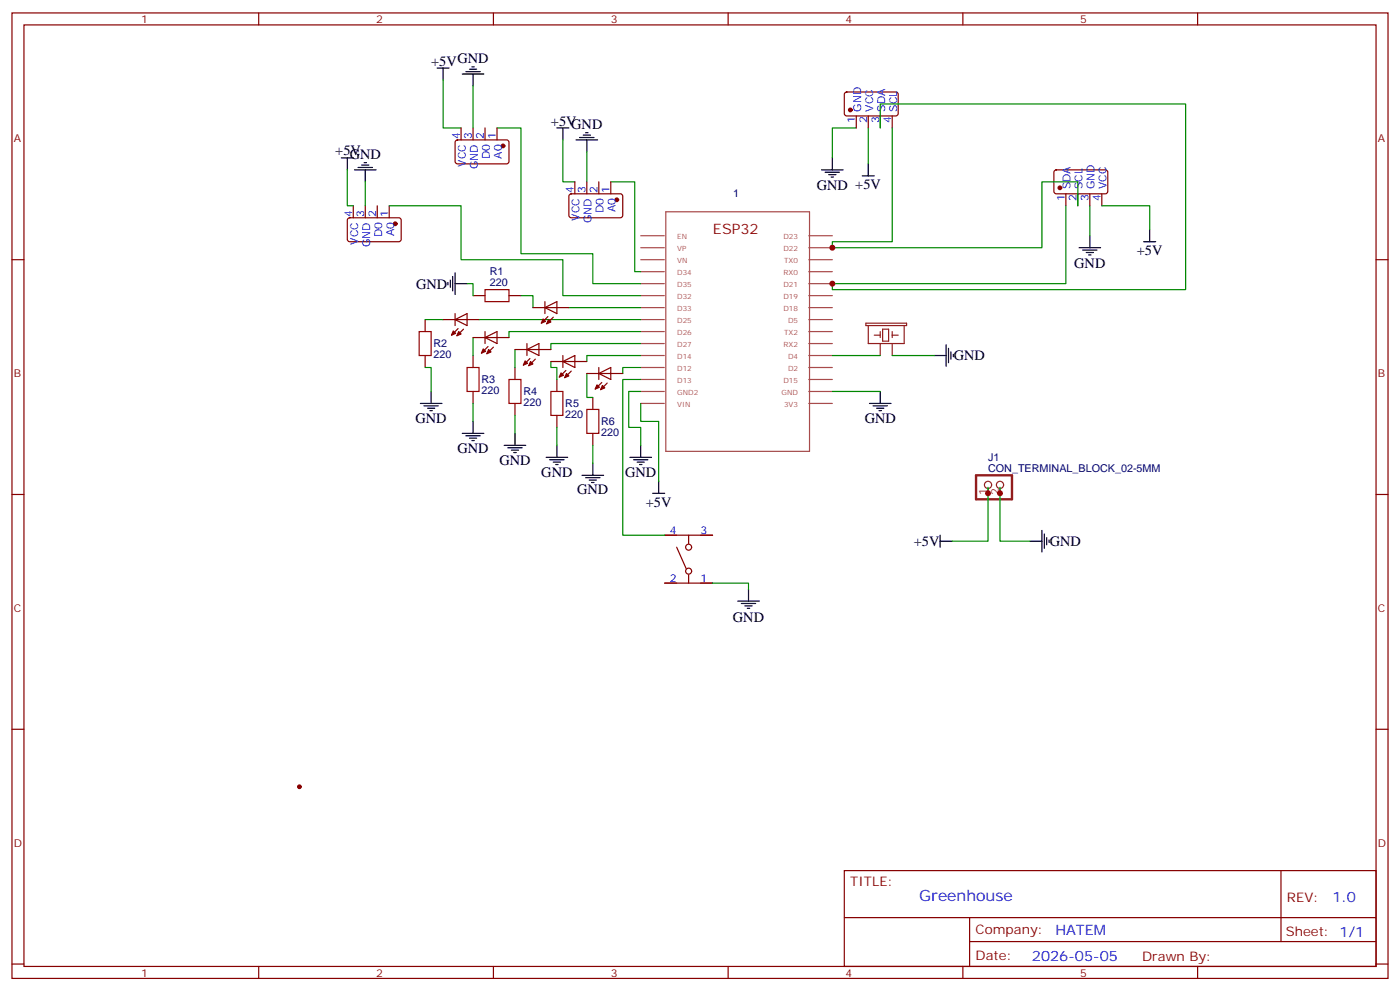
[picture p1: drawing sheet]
<svg xmlns="http://www.w3.org/2000/svg" width="412mm" height="292mm" viewBox="0 0 412 292" stroke-linecap="round" stroke-linejoin="round" font-family="sans-serif">
<g fill="none" stroke="#870000" stroke-width=".35">
<path d="M3.5 3.8h405.4v284.3h-405.4zM7.1 7.3h398.2v277.3h-398.2zM76.2 3.8v3.5M145.3 3.8v3.5M214.5 3.8v3.5M283.6 3.8v3.5M352.8 3.8v3.5M135.8 37.7v3.5M139.3 37.7v3.5M142.9 37.7v3.5M146.4 37.7v3.5M248.9 27.3l.5-.2h14.8l.4 .7-.1 5.9-.6 .4h-14.8l-.4-.7v-5.6z"/>
<path d="M252.2 34.1v3.6M255.8 34.1v3.6M259.3 34.1v3.6M262.8 34.1v3.6M134.3 41.4l.5-.2 14.7 .1 .4 .6v5.9l-.7 .5-14.7-.1-.4-.6v-5.7zM167.8 57.3l.5-.2h14.7l.4 .7v5.9l-.7 .4h-14.7l-.4-.7v-5.6zM169.3 53.6v3.5M172.9 53.6v3.5M176.4 53.6v3.5M179.9 53.6v3.5M310.7 50.2l.4-.2 14.8 .1 .4 .6v5.9l-.7 .5-14.7-.1-.5-.6v-5.7zM314 57.1v3.5"/>
<path d="M317.5 57.1v3.5M321 57.1v3.5M324.6 57.1v3.5M3.5 76.5h3.6M102.5 64.3l.5-.2 14.7 .1 .5 .6-.1 6-.6 .4-14.8-.1-.4-.6v-5.7zM104.1 60.6v3.5M107.6 60.6v3.5M111.1 60.6v3.5M114.7 60.6v3.5M405.3 76.5h3.6M125.2 94.1v3.5M139.3 87.1h3.6"/>
<path d="M149.9 87.1h3.6M125.2 104.7v3.5M139.3 104.7v3.5M139.3 115.3v3.5M151.7 108.2v3.6M151.7 118.8v3.5M164 111.8v3.5M174.6 117.1v3.5M164 122.3v3.6M174.6 127.6v3.6M3.5 145.6h3.6M195.8 157.6h14.1"/>
<path d="M202.8 157.6v2.5M405.3 145.6h3.6M195.8 171.7h14.1M199.3 161.1l2.8 6.4M202.8 169.3v2.4M3.5 214.8h3.6M405.3 214.8h3.6M248.7 256.4h156.6v28.2h-156.6zM377.3 256.4v20.9M248.7 270.2h156.5M285.6 277.3h119.6M285.6 270.2v14.2"/>
<path d="M3.5 283.9h3.6M76.2 284.6v3.5M145.3 284.6v3.5M214.5 284.6v3.5M283.6 284.6v3.5M352.8 284.6v3.5M405.3 283.9h3.6"/>
<circle cx="202.8" cy="161.1" r=".88"/>
<circle cx="202.8" cy="168.2" r=".88"/>
</g>
<g fill="none" stroke="#a64a4a" stroke-width=".35">
<path d="M188.7 76.5h7M188.7 73h7M188.7 69.4h7M196.1 62.4h42.4v70.5h-42.4zM238.2 76.5h7M238.2 73h7M238.2 69.4h7M188.7 97.6h7M188.7 94.1h7M188.7 90.6h7M188.7 87.1h7M188.7 83.5h7"/>
<path d="M188.7 80h7M238.2 97.6h7M238.2 94.1h7M238.2 90.6h7M238.2 87.1h7M238.2 83.5h7M238.2 80h7M188.7 118.8h7M188.7 115.3h7M188.7 111.8h7M188.7 108.2h7M188.7 104.7h7"/>
<path d="M188.7 101.2h7M238.2 118.8h7M238.2 115.3h7M238.2 111.8h7M238.2 108.2h7M238.2 104.7h7M238.2 101.2h7"/>
</g>
<g fill="#870000" stroke="#870000" stroke-width=".35">
<circle cx="88.2" cy="231.7" r=".53"/>
<circle cx="312.2" cy="55.3" r=".53"/>
<circle cx="250.5" cy="32.4" r=".53"/>
<circle cx="181.7" cy="58.8" r=".53"/>
<circle cx="148.2" cy="43" r=".53"/>
<circle cx="116.4" cy="65.9" r=".53"/>
</g>
<g fill="none" stroke="#8c2424" stroke-width=".35">
<path d="M255.1 95.2h12v.7h-12zM255.8 95.9v5.3h10.5v-5.3M257.5 98.7h1.8M259.3 97.6v1.8M260 96.9h1.8v3.6h-1.8zM262.8 98.7h1.8M262.8 97.6v1.8M259.3 101.2v3.5M262.8 101.2v3.5M291 143.9v1.4M294.6 143.9v1.4"/>
<circle cx="291" cy="142.8" r="1.06"/>
<circle cx="294.6" cy="142.8" r="1.06"/>
</g>
<path d="M123.5 97.6h3.5v7.1h-3.5zM142.9 85.3h7v3.5h-7zM137.6 108.2h3.5v7.1h-3.5zM149.9 111.8h3.6v7h-3.6zM162.3 115.3h3.5v7h-3.5zM172.9 120.6h3.5v7h-3.5z" fill="none" stroke="#a10000" stroke-width=".35"/>
<path d="M287.5 140h10.6v7h-10.6z" fill="none" stroke="#8c2424" stroke-width=".71"/>
<g fill="none" stroke="#000" stroke-width=".35">
<path d="M139 19.7h.7M128.8 20h3.5M130.5 20v3.6M136.2 21.8h6.3M137.2 21.1h4.3M138.3 20.4h2.1M139.3 21.8v3.5M164 37.7h3.6M165.8 37.7v3.5M171.8 39.8h2.1M172.5 39.1h.7M100.5 46.5h3.6"/>
<path d="M102.3 46.5v3.5M104.4 50h6.4M105.5 49.3h4.2M106.5 48.6h2.2M107.2 47.9h.7M107.6 50v3.6M169.7 41.2h6.3M170.7 40.5h4.3M172.9 41.2v3.5M242 50h6.4M243.1 50.7h4.2M244.1 51.4h2.1"/>
<path d="M244.8 52.1h.7M245.2 46.5v3.5M254 51.8h3.5M255.8 48.3v3.5M317.9 73h6.3M318.9 73.7h4.2M320 74.4h2.1M320.7 75.1h.7M321 69.4v3.6M336.9 71.2h3.5M338.7 67.7v3.5M131.9 83.2v.7"/>
<path d="M132.6 82.5v2.1M133.3 81.4v4.3M134.1 83.5h3.5M134.1 80.4v6.3M123.8 118.8h6.4M124.9 119.5h4.2M127 115.3v3.5M256.1 118.8h6.4M257.2 119.5h4.2M259.3 115.3v3.5M275.2 104.7h3.5M278.7 101.5v6.4"/>
<path d="M279.4 102.6v4.2M280.1 103.6v2.2M280.8 104.4v.7M125.9 120.2h2.2M126.6 120.9h.8M136.2 127.6h6.3M137.2 128.3h4.3M138.3 129h2.1M139 129.8h.7M139.3 124.1v3.5M148.5 131.2h6.4M149.6 131.9h4.2"/>
<path d="M150.6 132.6h2.2M151.3 133.3h.7M151.7 127.6v3.6M160.9 134.7h6.3M161.9 135.4h4.3M163 136.1h2.1M163.7 136.8h.7M164 131.2v3.5M171.4 140h6.4M174.6 136.5v3.5M185.6 134.7h6.3M186.6 135.4h4.3"/>
<path d="M187.7 136.1h2.1M188.4 136.8h.7M188.7 131.2v3.5M258.2 120.2h2.1M258.9 120.9h.7M172.5 140.7h4.2M173.6 141.4h2.1M174.3 142.1h.7M192.3 145.3h3.5M194 141.7v3.6M276.9 159.4h3.6M276.9 157.6v3.5"/>
<path d="M303.4 159.4h3.5M306.9 156.2v6.4M307.6 157.3v4.2M308.3 158.3v2.1M309 159v.7M217.3 177h6.4M218.4 177.7h4.2M219.4 178.4h2.1M220.1 179.1h.7M220.5 173.5v3.5"/>
</g>
<g fill="none" stroke="#008700" stroke-width=".35">
<path d="M130.5 23.6v14.1h5.3M139.3 25.3v12.4M146.4 37.7h7.1v37h21.1v8.8h14.1M252.2 37.7h-7v8.8M255.8 37.7v10.6M259.3 37.7v-7.1h89.9v54.7h-104v-1.8h68.8v-22.9M262.8 37.7v33.5h-17.6v1.8h61.7v-19.4h10.6v7M102.3 50v10.6h1.8M107.6 53.6v7M165.8 41.2v12.4h3.5M172.9 44.7v8.9M179.9 53.6h7.1v26.4h1.7"/>
<path d="M114.7 60.6h21.1v15.9h30v10.6h22.9M321 60.6v8.8M324.6 60.6h14.1v7.1M125.2 94.1h5.3M137.6 83.5h1.7v3.6M139.3 99.4v5.3M141.1 94.1h47.6M153.5 87.1h3.5v3.5M167.6 90.6h21.1M188.7 97.6h-38.8v1.8M125.2 108.2h1.8v7.1M139.3 118.8v5.3"/>
<path d="M151.7 102.9v5.3M162.3 106.5v1.7h1.7v3.6M172.9 110v7.1h1.7M188.7 101.2h-26.4v1.7M188.7 104.7h-15.8v1.8M188.7 108.2h-5.3v1.8M188.7 111.8h-5.3v45.8h12.4M188.7 118.8v5.3h5.3v17.6M188.7 115.3h-3.5v10.6h3.5v5.3M245.2 115.3h14.1M245.2 104.7h14.1M262.8 104.7h12.4"/>
<path d="M151.7 122.3v5.3M164 125.9v5.3M174.6 131.2v5.3M291 143.5v15.9h-10.5M294.6 143.5v15.9h8.8M209.9 171.7h10.6v1.8"/>
</g>
<g fill="#850000" stroke="#850000" stroke-width=".35">
<path d="M166.9 110l.7 .7-1.3 .5z"/>
<path d="M165.3 109.8l.7 .7-1.3 .6z"/>
<path d="M161.6 94.1l.7 .7-1.3 .6z"/>
<path d="M160 93.9l.7 .8-1.2 .5z"/>
<path d="M177.4 113.5l.8 .7-1.3 .6z"/>
<path d="M175.9 113.3l.7 .8-1.3 .5z"/>
<path d="M143.9 102.9l.7 .7-1.2 .6z"/>
<path d="M142.3 102.8l.8 .7-1.3 .5z"/>
<path d="M135.1 97.6l.7 .8-1.2 .5z"/>
<path d="M133.5 97.5l.7 .7-1.2 .5z"/>
<path d="M156.3 106.5l.7 .7-1.2 .5z"/>
<path d="M154.7 106.3l.7 .7-1.2 .5z"/>
</g>
<g fill="none" stroke="#850000" stroke-width=".35">
<path d="M130.5 94.1h10.6M134.1 92.4v3.5M134.1 94.1l3.5-1.7v3.5zM134.9 96.8l-1.9 1.9M136.5 96.9l-1.9 2M139.3 99.4h10.6M142.9 97.6v3.6M142.9 99.4l3.5-1.8v3.6zM157 90.6h10.6M160.5 88.8v3.6M160.5 90.6l3.5-1.8v3.6zM161.4 93.2l-1.9 2"/>
<path d="M163 93.4l-2 2M143.8 102.1l-2 1.9M145.3 102.2l-1.9 2M151.7 102.9h10.6M155.2 101.2v3.5M155.2 102.9l3.5-1.7v3.5zM156.1 105.6l-1.9 1.9M157.7 105.8l-1.9 1.9M162.3 106.5h10.6M165.8 104.7v3.5M165.8 106.5l3.5-1.8v3.5zM166.7 109.1l-2 2"/>
<path d="M168.3 109.3l-2 1.9M172.9 110h10.5M176.4 108.2v3.6M176.4 110l3.5-1.8v3.6zM177.3 112.6l-2 2M178.9 112.8l-2 2"/>
</g>
<g fill="#c00">
<circle cx="294.6" cy="145.3" r=".88"/>
<circle cx="291" cy="145.3" r=".88"/>
<circle cx="245.2" cy="83.5" r=".88"/>
<circle cx="245.2" cy="73" r=".88"/>
</g>
<text font-size="4.6" fill="#00f" x="270.8" y="265.4">Greenhouse</text>
<g font-size="4.2">
<text x="127" y="19.3">+5VGND</text>
<text x="162.3" y="37">+5VGND</text>
<text x="98.8" y="45.8">+5V</text>
<text x="103" y="46.8">GND</text>
<text x="240.6" y="56.1">GND +5V</text>
<text x="334.8" y="75.1">+5V</text>
<text x="316.4" y="79">GND</text>
<text x="122.6" y="85">GND</text>
<text x="281" y="106.1">GND</text>
<text x="122.4" y="124.5">GND</text>
<text x="254.7" y="124.5">GND</text>
<text x="134.8" y="133.3">GND</text>
<text x="147.1" y="136.8">GND</text>
<text x="159.5" y="140.3">GND</text>
<text x="184.1" y="140.3">GND</text>
<text x="170" y="145.6">GND</text>
<text x="190.2" y="149.2">+5V</text>
<text x="269.2" y="160.8">+5V</text>
<text x="309.2" y="160.8">GND</text>
<text x="215.9" y="183.1">GND</text>
</g>
<text font-size="4.2" fill="#900" x="210" y="69">ESP32</text>
<g font-size="4.2" fill="#00f">
<text x="392.5" y="265.7">1.0</text>
<text x="310.9" y="275.2">HATEM</text>
<text x="304" y="283">2026-05-05</text>
</g>
<g font-size="3.9" fill="#800">
<text x="250.5" y="261">TITLE:</text>
<text x="379.1" y="265.7">REV:</text>
<text x="287.4" y="275.2">Company:</text>
<text x="378.7" y="275.8">Sheet: 1/1</text>
<text x="287.4" y="282.9">Date:</text>
<text x="336.4" y="282.9">Drawn By:</text>
</g>
<g font-size="3.2" fill="#800">
<text x="41.6" y="6.8">1</text>
<text x="110.8" y="6.8">2</text>
<text x="179.9" y="6.8">3</text>
<text x="249.1" y="6.8">4</text>
<text x="318.2" y="6.8">5</text>
<text x="4.1" y="41.9">A</text>
<text x="405.9" y="41.9">A</text>
<text x="4.1" y="111.1">B</text>
<text x="405.9" y="111.1">B</text>
<text x="4.1" y="180.2">C</text>
<text x="405.9" y="180.2">C</text>
<text x="4.1" y="249.3">D</text>
<text x="405.9" y="249.3">D</text>
<text x="41.6" y="287.6">1</text>
<text x="110.8" y="287.6">2</text>
<text x="179.9" y="287.6">3</text>
<text x="249.1" y="287.6">4</text>
<text x="318.2" y="287.6">5</text>
</g>
<g font-size="3.2" fill="#00f">
<text x="253.6" y="32.8" transform="rotate(-90 253.6 32.8)">GND</text>
<text x="257.2" y="32.8" transform="rotate(-90 257.2 32.8)">VCC</text>
<text x="260.7" y="32.8" transform="rotate(-90 260.7 32.8)">SDA</text>
<text x="264.2" y="32.8" transform="rotate(-90 264.2 32.8)">SCL</text>
<text x="135.5" y="41" transform="rotate(-90 135.5 41)">4</text>
<text x="139" y="41" transform="rotate(-90 139 41)">3</text>
<text x="142.5" y="41" transform="rotate(-90 142.5 41)">2</text>
<text x="146" y="41" transform="rotate(-90 146 41)">1</text>
<text x="251.9" y="36.3" transform="rotate(-90 251.9 36.3)">1</text>
<text x="255.4" y="36.3" transform="rotate(-90 255.4 36.3)">2</text>
<text x="258.9" y="36.3" transform="rotate(-90 258.9 36.3)">3</text>
<text x="262.5" y="36.3" transform="rotate(-90 262.5 36.3)">4</text>
<text x="144.3" y="47" transform="rotate(-90 144.3 47)">D0</text>
<text x="147.8" y="46.7" transform="rotate(-90 147.8 46.7)">A0</text>
<text x="137.2" y="49.1" transform="rotate(-90 137.2 49.1)">VCC</text>
<text x="140.8" y="49.8" transform="rotate(-90 140.8 49.8)">GND</text>
<text x="169" y="56.9" transform="rotate(-90 169 56.9)">4</text>
<text x="172.5" y="56.9" transform="rotate(-90 172.5 56.9)">3</text>
<text x="176" y="56.9" transform="rotate(-90 176 56.9)">2</text>
<text x="179.6" y="56.9" transform="rotate(-90 179.6 56.9)">1</text>
<text x="313.6" y="59.3" transform="rotate(-90 313.6 59.3)">1</text>
<text x="315.4" y="55.8" transform="rotate(-90 315.4 55.8)">SDA</text>
<text x="317.1" y="59.3" transform="rotate(-90 317.1 59.3)">2</text>
<text x="318.9" y="55.8" transform="rotate(-90 318.9 55.8)">SCL</text>
<text x="320.7" y="59.3" transform="rotate(-90 320.7 59.3)">3</text>
<text x="322.4" y="55.8" transform="rotate(-90 322.4 55.8)">GND</text>
<text x="324.2" y="59.3" transform="rotate(-90 324.2 59.3)">4</text>
<text x="326" y="55.8" transform="rotate(-90 326 55.8)">VCC</text>
<text x="103.7" y="64" transform="rotate(-90 103.7 64)">4</text>
<text x="107.2" y="64" transform="rotate(-90 107.2 64)">3</text>
<text x="110.8" y="64" transform="rotate(-90 110.8 64)">2</text>
<text x="114.3" y="64" transform="rotate(-90 114.3 64)">1</text>
<text x="170.7" y="65" transform="rotate(-90 170.7 65)">VCC</text>
<text x="174.3" y="65.7" transform="rotate(-90 174.3 65.7)">GND</text>
<text x="177.8" y="62.8" transform="rotate(-90 177.8 62.8)">D0</text>
<text x="181.3" y="62.6" transform="rotate(-90 181.3 62.6)">A0</text>
<text x="112.5" y="69.9" transform="rotate(-90 112.5 69.9)">D0</text>
<text x="116.1" y="69.6" transform="rotate(-90 116.1 69.6)">A0</text>
<text x="105.5" y="72" transform="rotate(-90 105.5 72)">VCC</text>
<text x="109" y="72.7" transform="rotate(-90 109 72.7)">GND</text>
<text x="197.3" y="157.3">4</text>
<text x="206.4" y="157.3">3</text>
<text x="197.3" y="171.4">2</text>
<text x="206.4" y="171.4">1</text>
</g>
<g font-size="3.2" fill="#000080">
<text x="216" y="58.1">1</text>
<text x="144.3" y="81.1">R1</text>
<text x="144.3" y="84.2">220</text>
<text x="127.7" y="105.5">220</text>
<text x="127.7" y="102.3">R2</text>
<text x="141.8" y="112.9">R3</text>
<text x="141.8" y="116.1">220</text>
<text x="154.2" y="119.6">220</text>
<text x="154.2" y="116.4">R4</text>
<text x="166.5" y="119.9">R5</text>
<text x="166.5" y="123.1">220</text>
<text x="177.1" y="125.2">R6</text>
<text x="177.1" y="128.4">220</text>
<text x="291.1" y="135.7">J1</text>
<text x="291.1" y="138.9">CON_TERMINAL_BLOCK_02-5MM</text>
</g>
<g font-size="3.2" fill="#8d2323">
<text x="290.7" y="145.9" transform="rotate(-90 290.7 145.9)">1</text>
<text x="294.2" y="145.9" transform="rotate(-90 294.2 145.9)">2</text>
</g>
<g font-size="2.1" fill="#a54b4b">
<text x="199.5" y="70.5">EN</text>
<text x="230.8" y="70.5">D23</text>
<text x="199.5" y="77.5">VN</text>
<text x="199.5" y="74">VP</text>
<text x="230.8" y="74">D22</text>
<text x="231" y="77.5">TX0</text>
<text x="199.5" y="81.1">D34</text>
<text x="230.8" y="81.1">RX0</text>
<text x="199.5" y="88.1">D32</text>
<text x="199.5" y="84.6">D35</text>
<text x="230.8" y="88.1">D19</text>
<text x="230.8" y="84.6">D21</text>
<text x="199.5" y="95.2">D25</text>
<text x="199.5" y="91.6">D33</text>
<text x="230.8" y="91.6">D18</text>
<text x="232.1" y="95.2">D5</text>
<text x="199.5" y="98.7">D26</text>
<text x="231" y="98.7">TX2</text>
<text x="199.5" y="105.7">D14</text>
<text x="199.5" y="102.2">D27</text>
<text x="230.8" y="102.2">RX2</text>
<text x="232.1" y="105.7">D4</text>
<text x="199.5" y="112.8">D13</text>
<text x="199.5" y="109.3">D12</text>
<text x="230.8" y="112.8">D15</text>
<text x="232.1" y="109.3">D2</text>
<text x="199.5" y="119.9">VIN</text>
<text x="199.5" y="116.3">GND2</text>
<text x="230.2" y="116.3">GND</text>
<text x="231" y="119.9">3V3</text>
</g>
</svg>
